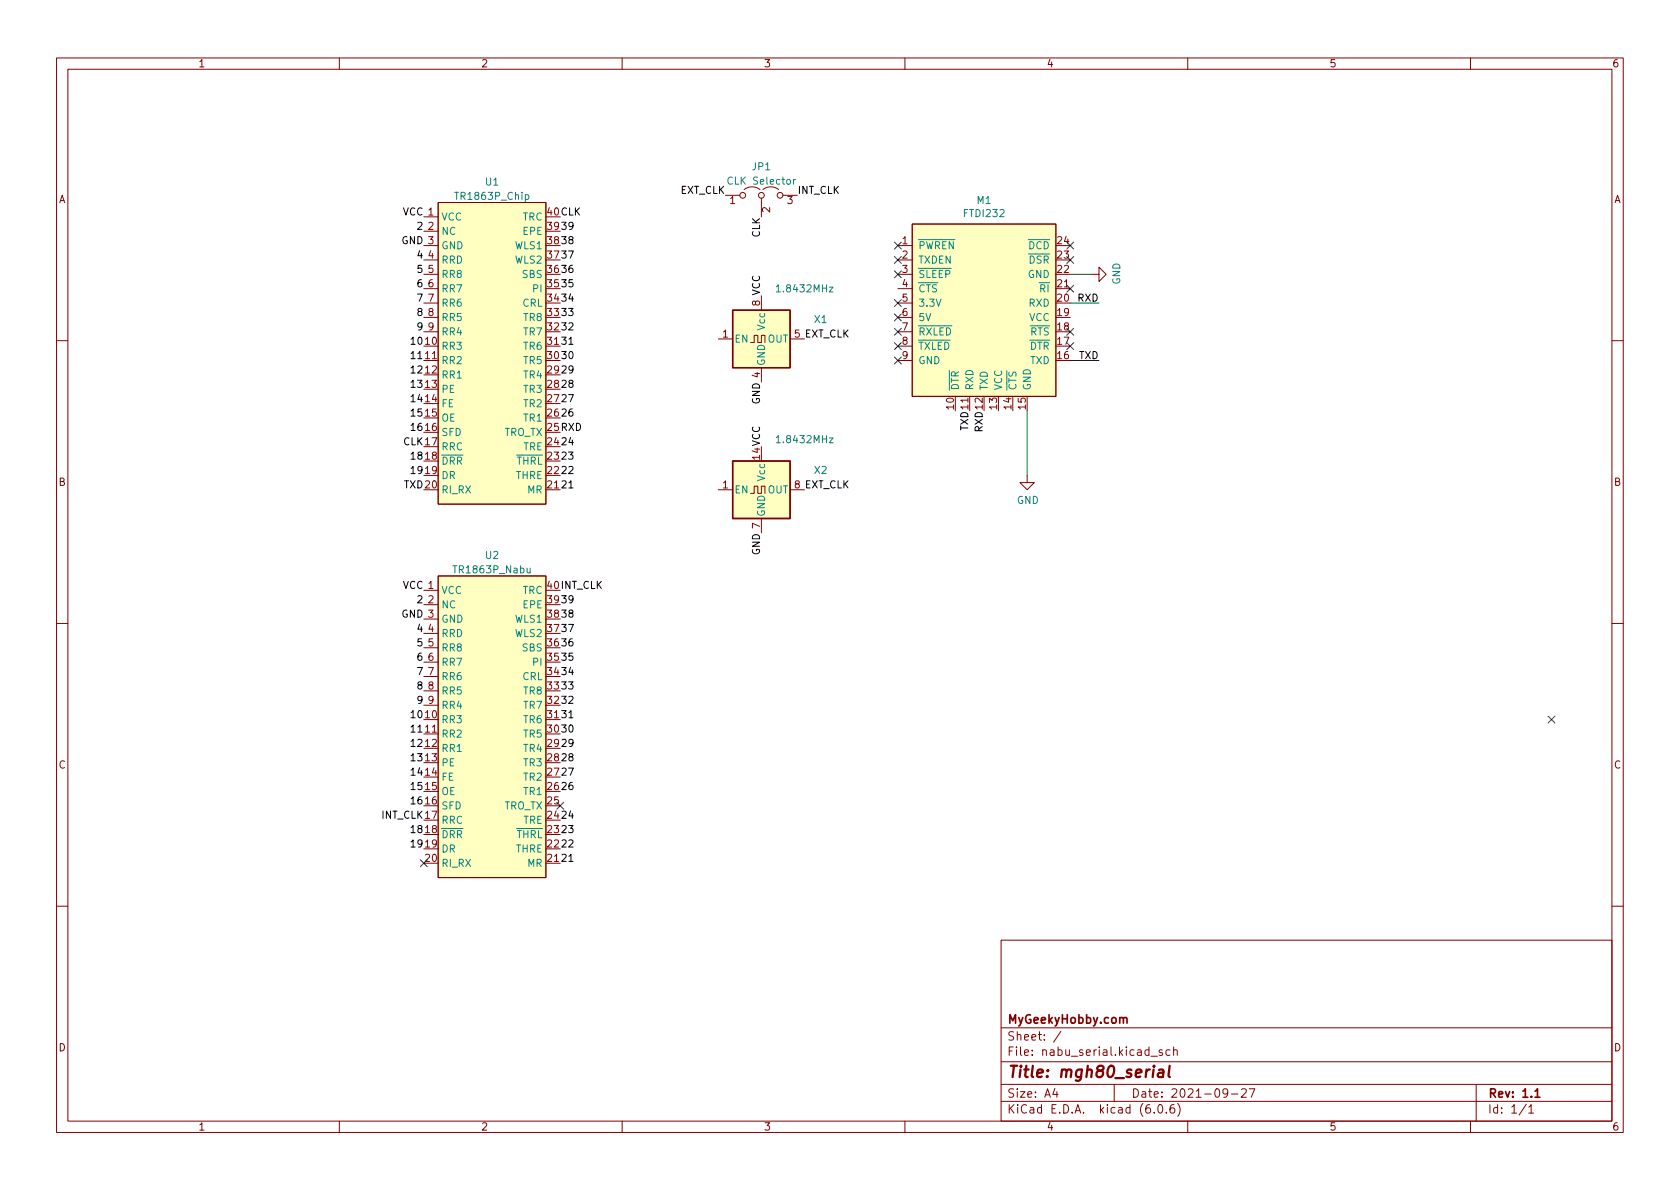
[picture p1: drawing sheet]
<svg xmlns="http://www.w3.org/2000/svg" width="297mm" height="210mm" viewBox="0 0 297 210" stroke-linecap="round" stroke-linejoin="round" font-family="sans-serif">
<g fill="none" stroke="#840000" stroke-width=".18">
<path d="M10 10.2h277v190.1h-277zM12 12.2h273v186.1h-273zM60 10.2v2M110 10.2v2M160 10.2v2M210 10.2v2M260 10.2v2M74.9 38.3h2.6M77.5 35.8h19v53.3h-19zM128.3 34.5h2.5M131.6 33.5a2.26 2.26 0 0 1 2.8 0M134.6 35v3.3"/>
<path d="M134.9 33.5a2.26 2.26 0 0 1 2.8 0M138.4 34.5h2.6M161.3 39.6h25.4v30.5h-25.4zM74.9 40.9h2.6M74.9 43.4h2.6M74.9 46h2.6M74.9 48.5h2.6M74.9 51h2.6M74.9 53.6h2.6M74.9 56.1h2.6M74.9 58.7h2.6M127 59.9h2.5"/>
<path d="M134.6 52.3v2.6M139.7 59.9h2.5M158.7 43.4h2.6M158.7 46h2.6M158.7 48.5h2.6M158.7 51h2.6M158.7 53.6h2.6M158.7 56.1h2.6M158.7 58.7h2.6M186.7 51h2.5M193 48.5h1.3v-1.3l1.3 1.3-1.3 1.3v-1.3M10 60.2h2"/>
<path d="M74.9 63.7h2.6M132.7 60.6h.6v-1.3h.7v1.3h.6v-1.3h.7v1.3M134.6 65v2.6M158.7 63.7h2.6M158.7 61.2h2.6M171.4 70.1v2.5M285 60.2h2M127 86.6h2.5M132.7 87.2h.6v-1.2h.7v1.2h.6v-1.2h.7v1.2M134.6 91.7v2.5M139.7 86.6h2.5M181.6 84.1v1.2h1.3l-1.3 1.3-1.3-1.3h1.3"/>
<path d="M10 110.2h2M74.9 104.4h2.6M74.9 106.9h2.6M74.9 109.5h2.6M74.9 112h2.6M74.9 114.5h2.6M74.9 117.1h2.6M74.9 119.6h2.6M77.5 101.8h19v53.4h-19zM285 110.2h2M74.9 129.8h2.6M74.9 122.2h2.6"/>
<path d="M74.9 124.7h2.6M10 160.2h2M177 166.3h108v32h-108zM285 160.2h2M60 198.3v2M110 198.3v2M160 198.3v2M177 194.8h108M177 191.8h108M177 187.8h108M177 181.8h108M186.5 192.5l-.4 1h1"/>
<path d="M186.9 193v1M187.6 182.4l-1.3 1.9M197 191.8v3M203.5 186.8h1.1M204.1 196.7v.1M204.9 195.4l.2-.1a.81 .81 0 0 1 .6 .7 .81 .81 0 0 1-.3 .8h-.2a.81 .81 0 0 1-.6-.6 .81 .81 0 0 1 .3-.8zM205.5 185.7l-.4-.1-.2 .2 .1 .3 .5 .1v.4h-.6M206.2 196.7v.1M206.9 185.7l-.5-.1-.3 .3v.4l.2 .3h.6M207.5 185.8l.2-.2 .4 .1v.9M207.5 185.1v1.5M207.6 195.3a.59 .59 0 0 0-.7 .7v.5l.1 .3h.4l.2-.1 .1-.5-.1-.2-.5-.1-.2 .3"/>
<path d="M208.2 195.1a1.72 1.72 0 0 1 0 2.3M210 198.3v2M217.1 193.2l-.3 .3h-.3l-.3-.3 .2-.6 .4-.1 .2 .2a.99 .99 0 0 1-.4 1.3h-.2M217.7 193.5h1.2M219.5 192.7l.6-.2 .2 .2 .1 .3-1 1h1M220.9 192.5h1l-.7 1.5M260 198.3v2M261 191.8v6.5M269.9 195.3l-1.3 1.9M270.3 195.8l.4-.5v1.5M270.3 196.8h.9"/>
<circle cx="131.3" cy="34.5" r=".51"/>
<circle cx="134.6" cy="34.5" r=".51"/>
<circle cx="137.9" cy="34.5" r=".51"/>
</g>
<path d="M198.6 180.1l.2-.2 .4 .1 .1 .9M271.4 193l.4-.5v1.5M271.4 194h.9" fill="none" stroke="#840000" stroke-width=".3"/>
<path d="M204.9 189.2l.2-.1 .6 .1-.1 1.3M205.7 189.6l-.7 .1a.4 .4 0 0 0-.3 .3 .4 .4 0 0 0 .2 .5l.7-.1M206.8 188.5l-.2 1.7 .2 .3" fill="none" stroke="#840000" stroke-width=".4"/>
<g fill="#ffffc2" stroke="#ffffc2" stroke-width=".18">
<path d="M77.5 101.8h19v53.4h-19z"/>
<path d="M77.5 35.8h19v53.3h-19z"/>
<path d="M129.5 81.5h10.2v10.2h-10.2z"/>
<path d="M129.5 54.9h10.2v10.1h-10.2z"/>
<path d="M161.3 39.6h25.4v30.5h-25.4z"/>
</g>
<path d="M92.9 34.5l.4-.1 .2 .3-.1 .5h-.5M140.3 31.7v.9M140.7 31.7l-.4 .3M137.3 50.7l.3-.3v1.2M137.3 51.6h.7M137.3 77.4l.3-.4v1.3M137.3 78.3h.7" fill="none" stroke="#008484" stroke-width=".18"/>
<path d="M129.5 54.9h10.2v10.1h-10.2zM129.5 81.5h10.2v10.2h-10.2z" fill="none" stroke="#840000" stroke-width=".25"/>
<path d="M100.6 60.9h.7M100.6 86.3h.7M100.6 126.9h.7M100.6 152.3h.7" fill="none" stroke="#000" stroke-width=".18"/>
<path d="M189.2 48.5h3.8M189.2 53.6h5.1M181.6 72.6v11.5M189.2 63.7h5.1" fill="none" stroke="#008400" stroke-width=".18"/>
<g fill="none" stroke="#000084" stroke-width=".18">
<path d="M158.1 47.9l1.3 1.2M158.1 53l1.3 1.2M158.1 55.5l1.3 1.2M158.1 45.4l1.3 1.2M158.1 58.1l1.3 1.2M158.1 42.8l1.3 1.2M159.4 47.9l-1.3 1.2M159.4 53l-1.3 1.2M159.4 55.5l-1.3 1.2M159.4 45.4l-1.3 1.2M159.4 58.1l-1.3 1.2M159.4 42.8l-1.3 1.2"/>
<path d="M188.6 45.4l1.2 1.2M188.6 42.8l1.2 1.2M188.6 50.4l1.2 1.3M188.6 58.1l1.2 1.2M189.8 45.4l-1.2 1.2M189.8 42.8l-1.2 1.2M189.8 50.4l-1.2 1.3M189.8 58.1l-1.2 1.2M158.1 60.6l1.3 1.2M158.1 63.1l1.3 1.3M159.4 60.6l-1.3 1.2M159.4 63.1l-1.3 1.3"/>
<path d="M188.6 60.6l1.2 1.2M189.8 60.6l-1.2 1.2M273.7 126.6l1.2 1.3M274.9 126.6l-1.2 1.3M74.3 152l1.2 1.3M75.5 152l-1.2 1.3M98.5 141.9l1.2 1.2M99.7 141.9l-1.2 1.2"/>
</g>
<text font-size="2.8" fill="#840000" x="178" y="190.6">Title: mgh80_serial</text>
<g font-size="2.1" fill="#840000">
<text x="178" y="184">Sheet: /</text>
<text x="178" y="181">MyGeekyHobby.com</text>
<text x="178" y="186.7">File: nabu_serial.kicad_sch</text>
<text x="178" y="196.9">KiCad E.D.A. kicad (6.0.6)</text>
<text x="178" y="194.1">Size: A4</text>
<text x="200" y="194.1">Date: 2021-09-27</text>
<text x="263" y="194.1">Rev: 1.1</text>
<text x="263" y="196.9">Id: 1/1</text>
</g>
<g font-size="1.8" fill="#840000">
<text x="35" y="11.9">1</text>
<text x="85" y="11.9">2</text>
<text x="135" y="11.9">3</text>
<text x="185" y="11.9">4</text>
<text x="235" y="11.9">5</text>
<text x="285" y="11.9">6</text>
<text x="10.3" y="35.9">A</text>
<text x="285.3" y="35.9">A</text>
<text x="75.7" y="40.6">2</text>
<text x="129" y="36.1">1</text>
<text x="136.1" y="37.6" transform="rotate(-90 136.1 37.6)">2</text>
<text x="139.2" y="36.1">3</text>
<text x="75.7" y="45.7">4</text>
<text x="159.5" y="43.2">1</text>
<text x="159.5" y="45.7">2</text>
<text x="187" y="45.7">23</text>
<text x="187" y="43.2">24</text>
<text x="75.7" y="48.3">5</text>
<text x="75.7" y="50.8">6</text>
<text x="75.7" y="53.3">7</text>
<text x="159.5" y="48.3">3</text>
<text x="159.5" y="50.8">4</text>
<text x="159.5" y="53.3">5</text>
<text x="187" y="53.3">20</text>
<text x="187" y="50.8">21</text>
<text x="187" y="48.3">22</text>
<text x="75.7" y="55.9">8</text>
<text x="75.7" y="58.4">9</text>
<text x="127.8" y="59.7">1</text>
<text x="159.5" y="55.9">6</text>
<text x="159.5" y="58.4">7</text>
<text x="187" y="58.4">18</text>
<text x="187" y="55.9">19</text>
<text x="159.5" y="61">8</text>
<text x="159.5" y="63.5">9</text>
<text x="187" y="63.5">16</text>
<text x="187" y="61">17</text>
<text x="168.7" y="72.4" transform="rotate(-90 168.7 72.4)">10</text>
<text x="176.3" y="72.4" transform="rotate(-90 176.3 72.4)">13</text>
<text x="178.8" y="72.4" transform="rotate(-90 178.8 72.4)">14</text>
<text x="181.4" y="72.4" transform="rotate(-90 181.4 72.4)">15</text>
<text x="10.3" y="85.9">B</text>
<text x="127.8" y="86.4">1</text>
<text x="285.3" y="85.9">B</text>
<text x="75.7" y="106.7">2</text>
<text x="75.7" y="111.8">4</text>
<text x="75.7" y="114.3">5</text>
<text x="75.7" y="116.8">6</text>
<text x="75.7" y="119.4">7</text>
<text x="75.7" y="121.9">8</text>
<text x="75.7" y="124.5">9</text>
<text x="10.3" y="135.9">C</text>
<text x="285.3" y="135.9">C</text>
<text x="96.8" y="142.2">25</text>
<text x="75.2" y="152.4">20</text>
<text x="10.3" y="185.9">D</text>
<text x="285.3" y="185.9">D</text>
<text x="35" y="199.9">1</text>
<text x="85" y="199.9">2</text>
<text x="135" y="199.9">3</text>
<text x="185" y="199.9">4</text>
<text x="235" y="199.9">5</text>
<text x="285" y="199.9">6</text>
</g>
<g font-size="1.8" fill="#008484">
<text x="80.8" y="35.3">TR1863P_Chip</text>
<text x="85.9" y="32.8">U1</text>
<text x="129.1" y="32.6">CLK Selector</text>
<text x="133" y="30.1">JP1</text>
<text x="78" y="39">VCC</text>
<text x="78" y="41.5">NC</text>
<text x="92.4" y="39">TRC</text>
<text x="92.5" y="41.5">EPE</text>
<text x="170.5" y="38.4">FTDI232</text>
<text x="172.8" y="36.1">M1</text>
<text x="78" y="44.1">GND</text>
<text x="78" y="46.6">RRD</text>
<text x="91.1" y="46.6">WLS2</text>
<text x="91.1" y="44.1">WLS1</text>
<text x="162.3" y="44.1">~{PWREN}</text>
<text x="162.3" y="46.6">TXDEN</text>
<text x="180.5" y="44.1">~{DCD}</text>
<text x="180.6" y="46.6">~{DSR}</text>
<text x="78" y="49.1">RR8</text>
<text x="78" y="51.7">RR7</text>
<text x="92.4" y="49.1">SBS</text>
<text x="94.3" y="51.7">PI</text>
<text x="137.7" y="51.7">1.8432MHz</text>
<text x="162.3" y="49.1">~{SLEEP}</text>
<text x="162.3" y="51.7">~{CTS}</text>
<text x="181.7" y="49.1">GND</text>
<text x="182.5" y="51.7">~{RI}</text>
<text x="198.1" y="50.3" transform="rotate(-90 198.1 50.3)">GND</text>
<text x="78" y="54.2">RR6</text>
<text x="78" y="56.8">RR5</text>
<text x="78" y="59.3">RR4</text>
<text x="92.4" y="54.2">CRL</text>
<text x="92.7" y="59.3">TR7</text>
<text x="92.7" y="56.8">TR8</text>
<text x="135.3" y="58.3" transform="rotate(-90 135.3 58.3)">Vcc</text>
<text x="144" y="57.1">X1</text>
<text x="162.3" y="54.2">3.3V</text>
<text x="162.3" y="56.8">5V</text>
<text x="162.3" y="59.3">~{RXLED}</text>
<text x="180.8" y="59.3">~{RTS}</text>
<text x="181.9" y="56.8">VCC</text>
<text x="181.9" y="54.2">RXD</text>
<text x="78" y="61.8">RR3</text>
<text x="78" y="64.4">RR2</text>
<text x="92.7" y="64.4">TR5</text>
<text x="92.7" y="61.8">TR6</text>
<text x="129.8" y="60.6">EN</text>
<text x="135.3" y="64.8" transform="rotate(-90 135.3 64.8)">GND</text>
<text x="135.7" y="60.6">OUT</text>
<text x="162.3" y="61.8">~{TXLED}</text>
<text x="162.3" y="64.4">GND</text>
<text x="180.7" y="61.8">~{DTR}</text>
<text x="182.1" y="64.4">TXD</text>
<text x="78" y="66.9">RR1</text>
<text x="78" y="69.5">PE</text>
<text x="92.7" y="69.5">TR3</text>
<text x="92.7" y="66.9">TR4</text>
<text x="169.5" y="69.1" transform="rotate(-90 169.5 69.1)">~{DTR}</text>
<text x="172.1" y="69.1" transform="rotate(-90 172.1 69.1)">RXD</text>
<text x="174.6" y="69.1" transform="rotate(-90 174.6 69.1)">TXD</text>
<text x="177.2" y="69.1" transform="rotate(-90 177.2 69.1)">VCC</text>
<text x="179.7" y="69.1" transform="rotate(-90 179.7 69.1)">~{CTS}</text>
<text x="182.2" y="69.1" transform="rotate(-90 182.2 69.1)">GND</text>
<text x="78" y="72">FE</text>
<text x="78" y="74.5">OE</text>
<text x="78" y="77.1">SFD</text>
<text x="89" y="77.1">TRO_TX</text>
<text x="92.7" y="74.5">TR1</text>
<text x="92.7" y="72">TR2</text>
<text x="78" y="79.6">RRC</text>
<text x="78" y="82.2">~{DRR}</text>
<text x="89.9" y="82.2">~{THRL}</text>
<text x="92.5" y="79.6">TRE</text>
<text x="137.7" y="78.4">1.8432MHz</text>
<text x="144" y="83.8">X2</text>
<text x="78" y="84.7">DR</text>
<text x="78" y="87.2">RI_RX</text>
<text x="91.2" y="84.7">THRE</text>
<text x="93.3" y="87.2">MR</text>
<text x="129.8" y="87.2">EN</text>
<text x="135.3" y="84.9" transform="rotate(-90 135.3 84.9)">Vcc</text>
<text x="135.7" y="87.2">OUT</text>
<text x="179.8" y="89.1">GND</text>
<text x="135.3" y="91.4" transform="rotate(-90 135.3 91.4)">GND</text>
<text x="80.6" y="101.4">TR1863P_Nabu</text>
<text x="85.9" y="98.8">U2</text>
<text x="78" y="105">VCC</text>
<text x="78" y="107.6">NC</text>
<text x="92.4" y="105">TRC</text>
<text x="92.5" y="107.6">EPE</text>
<text x="78" y="110.1">GND</text>
<text x="78" y="112.6">RRD</text>
<text x="91.1" y="112.6">WLS2</text>
<text x="91.1" y="110.1">WLS1</text>
<text x="78" y="115.2">RR8</text>
<text x="78" y="117.7">RR7</text>
<text x="92.4" y="115.2">SBS</text>
<text x="94.3" y="117.7">PI</text>
<text x="78" y="120.3">RR6</text>
<text x="78" y="122.8">RR5</text>
<text x="78" y="125.3">RR4</text>
<text x="92.4" y="120.3">CRL</text>
<text x="92.7" y="125.3">TR7</text>
<text x="92.7" y="122.8">TR8</text>
<text x="78" y="127.9">RR3</text>
<text x="78" y="130.4">RR2</text>
<text x="92.7" y="130.4">TR5</text>
<text x="92.7" y="127.9">TR6</text>
<text x="78" y="133">RR1</text>
<text x="78" y="135.5">PE</text>
<text x="92.7" y="135.5">TR3</text>
<text x="92.7" y="133">TR4</text>
<text x="78" y="138">FE</text>
<text x="78" y="140.6">OE</text>
<text x="78" y="143.1">SFD</text>
<text x="89" y="143.1">TRO_TX</text>
<text x="92.7" y="140.6">TR1</text>
<text x="92.7" y="138">TR2</text>
<text x="78" y="145.7">RRC</text>
<text x="78" y="148.2">~{DRR}</text>
<text x="89.9" y="148.2">~{THRL}</text>
<text x="92.5" y="145.7">TRE</text>
<text x="78" y="150.7">DR</text>
<text x="78" y="153.3">RI_RX</text>
<text x="91.2" y="150.7">THRE</text>
<text x="93.3" y="153.3">MR</text>
</g>
<g font-size="1.8">
<text x="120.2" y="34.3">EXT_CLK</text>
<text x="141" y="34.3">INT_CLK</text>
<text x="71.2" y="38.1">VCC 1</text>
<text x="73.9" y="40.6">2</text>
<text x="96.8" y="40.6">3939</text>
<text x="96.8" y="38.1">40CLK</text>
<text x="134.4" y="42" transform="rotate(-90 134.4 42)">CLK</text>
<text x="71" y="43.2">GND 3</text>
<text x="73.9" y="45.7">4</text>
<text x="96.8" y="45.7">3737</text>
<text x="96.8" y="43.2">3838</text>
<text x="73.9" y="53.3">7</text>
<text x="73.9" y="48.2">5</text>
<text x="73.9" y="50.8">6</text>
<text x="96.8" y="53.3">3434</text>
<text x="96.8" y="50.8">3535</text>
<text x="96.8" y="48.3">3636</text>
<text x="190.6" y="53.3">RXD</text>
<text x="73.9" y="55.9">8</text>
<text x="73.9" y="58.4">9</text>
<text x="96.8" y="58.4">3232</text>
<text x="96.8" y="55.9">3333</text>
<text x="134.4" y="54.1" transform="rotate(-90 134.4 54.1)">8 VCC</text>
<text x="140.5" y="59.7">5 EXT_CLK</text>
<text x="73" y="63.5">1111</text>
<text x="73" y="60.9">1010</text>
<text x="96.8" y="63.5">3030</text>
<text x="96.8" y="61">3131</text>
<text x="190.8" y="63.5">TXD</text>
<text x="73" y="66">1212</text>
<text x="73" y="68.6">1313</text>
<text x="73" y="71.1">1414</text>
<text x="96.8" y="71.1">2727</text>
<text x="96.8" y="68.6">2828</text>
<text x="96.8" y="66">2929</text>
<text x="134.4" y="71.5" transform="rotate(-90 134.4 71.5)">GND 4</text>
<text x="73" y="73.6">1515</text>
<text x="73" y="76.2">1616</text>
<text x="96.8" y="76.2">25RXD</text>
<text x="96.8" y="73.7">2626</text>
<text x="171.2" y="76.2" transform="rotate(-90 171.2 76.2)">TXD11</text>
<text x="173.7" y="76.4" transform="rotate(-90 173.7 76.4)">RXD12</text>
<text x="71.3" y="78.7">CLK 17</text>
<text x="73" y="81.3">1818</text>
<text x="73" y="83.8">1919</text>
<text x="96.8" y="83.8">2222</text>
<text x="96.8" y="81.3">2323</text>
<text x="96.8" y="78.7">2424</text>
<text x="134.4" y="81.2" transform="rotate(-90 134.4 81.2)">14VCC</text>
<text x="71.4" y="86.3">TXD20</text>
<text x="96.8" y="86.4">2121</text>
<text x="140.5" y="86.4">8 EXT_CLK</text>
<text x="134.4" y="98.2" transform="rotate(-90 134.4 98.2)">GND 7</text>
<text x="71.2" y="104.1">VCC 1</text>
<text x="73.9" y="106.7">2</text>
<text x="96.8" y="106.7">3939</text>
<text x="96.8" y="104.1">40INT_CLK</text>
<text x="71" y="109.2">GND 3</text>
<text x="73.9" y="111.7">4</text>
<text x="96.8" y="111.8">3737</text>
<text x="96.8" y="109.2">3838</text>
<text x="73.9" y="119.4">7</text>
<text x="73.9" y="116.8">6</text>
<text x="73.9" y="114.3">5</text>
<text x="96.8" y="119.4">3434</text>
<text x="96.8" y="116.8">3535</text>
<text x="96.8" y="114.3">3636</text>
<text x="73.9" y="121.9">8</text>
<text x="73.9" y="124.4">9</text>
<text x="96.8" y="124.5">3232</text>
<text x="96.8" y="121.9">3333</text>
<text x="73" y="129.5">1111</text>
<text x="73" y="127">1010</text>
<text x="96.8" y="129.5">3030</text>
<text x="96.8" y="127">3131</text>
<text x="73" y="137.1">1414</text>
<text x="73" y="134.6">1313</text>
<text x="73" y="132.1">1212</text>
<text x="96.8" y="137.2">2727</text>
<text x="96.8" y="134.6">2828</text>
<text x="96.8" y="132.1">2929</text>
<text x="73" y="139.7">1515</text>
<text x="73" y="142.2">1616</text>
<text x="96.8" y="139.7">2626</text>
<text x="67.5" y="144.8">INT_CLK 17</text>
<text x="73" y="149.8">1919</text>
<text x="73" y="147.3">1818</text>
<text x="96.8" y="149.9">2222</text>
<text x="96.8" y="147.3">2323</text>
<text x="96.8" y="144.8">2424</text>
<text x="96.8" y="152.4">2121</text>
</g>
</svg>
